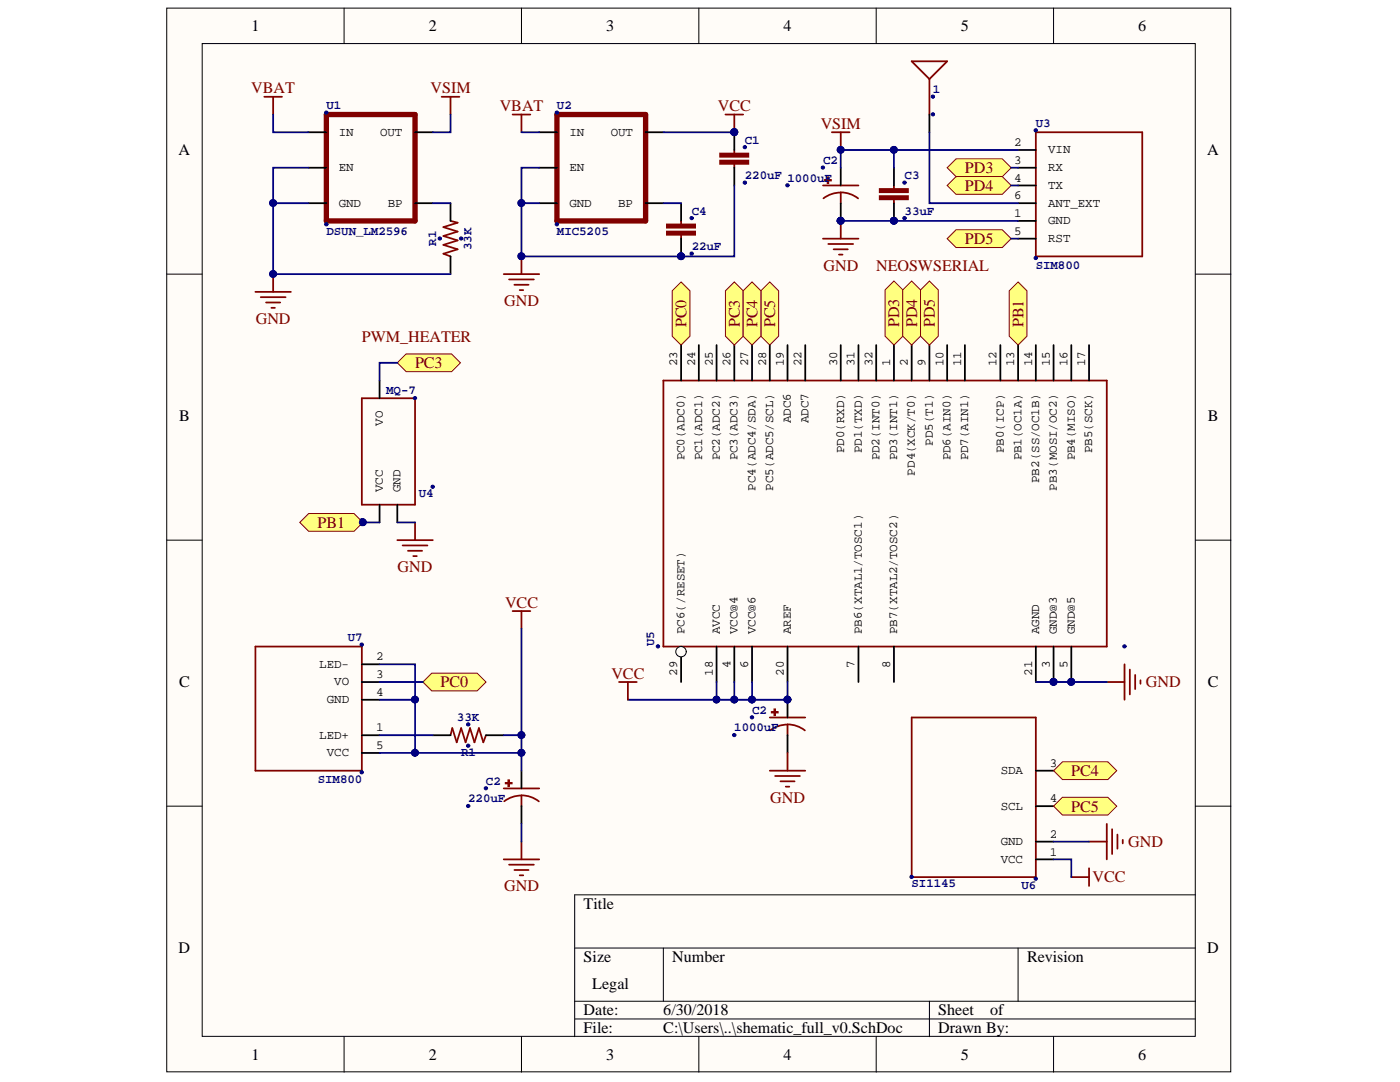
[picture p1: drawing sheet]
<svg xmlns="http://www.w3.org/2000/svg" width="279mm" height="216mm" viewBox="0 0 279 216" stroke-linecap="round" stroke-linejoin="round" font-family="sans-serif">
<g fill="#fffcf8" stroke="#000" stroke-width=".2">
<path d="M33.3 1.6h212.3v212.3h-212.3z"/>
<path d="M40.4 8.7h198.1v198.1h-198.1z"/>
</g>
<g fill="none" stroke="#000" stroke-width=".2">
<path d="M68.7 1.6v7.1M104.1 1.6v7.1M139.5 1.6v7.1M174.9 1.6v7.1M210.3 1.6v7.1M33.3 54.7h7.1M238.6 54.7h7.1M33.3 107.8h7.1M238.6 107.8h7.1M33.3 160.9h7.1M238.6 160.9h7.1M238.6 178.6h-123.9v28.3"/>
<path d="M114.7 189.2h123.9M114.7 199.8h123.9M132.4 189.2v10.6M185.5 199.8v7.1M203.2 189.2v10.6M68.7 206.9v7M104.1 206.9v7M114.7 203.3h123.9M139.5 206.9v7M174.9 206.9v7M210.3 206.9v7"/>
</g>
<path d="M132.4 75.9h88.5v53.1h-88.5z" fill="none" stroke="#800000" stroke-width=".35"/>
<g fill="none" stroke="#000" stroke-width=".35">
<path d="M135.9 68.9v7M139.5 68.9v7M143 68.9v7M146.5 68.9v7M150.1 68.9v7M153.6 68.9v7M157.2 68.9v7M160.7 68.9v7M167.8 68.9v7M171.3 68.9v7M174.9 68.9v7M178.4 68.9v7"/>
<path d="M181.9 68.9v7M185.5 68.9v7M189 68.9v7M192.6 68.9v7M199.6 68.9v7M203.2 68.9v7M206.7 68.9v7M210.3 68.9v7M213.8 68.9v7M217.3 68.9v7M135.9 129v7.1M143 129v7.1"/>
<path d="M146.5 129v7.1M150.1 129v7.1M157.2 129v7.1M171.3 129v7.1M178.4 129v7.1M206.7 129v7.1M210.3 129v7.1M213.8 129v7.1"/>
</g>
<g fill="#000080" stroke="#000080" stroke-width=".2">
<circle cx="210.3" cy="136" r=".68"/>
<circle cx="213.8" cy="136" r=".68"/>
</g>
<circle cx="135.9" cy="130" r="1.04" fill="#fffcf8" stroke="#000" stroke-width=".2"/>
<g fill="#000080" stroke="#000080" stroke-width=".2">
<circle cx="131.3" cy="129" r=".33"/>
<circle cx="224.4" cy="129" r=".33"/>
<circle cx="210.3" cy="136" r=".68"/>
<circle cx="213.8" cy="136" r=".68"/>
<circle cx="86.4" cy="97.1" r=".33"/>
<circle cx="82.8" cy="79.4" r=".33"/>
<circle cx="65.1" cy="22.5" r=".33"/>
<circle cx="65.1" cy="44.8" r=".33"/>
<circle cx="206.7" cy="26" r=".33"/>
<circle cx="206.7" cy="51.5" r=".33"/>
<circle cx="206.7" cy="175.3" r=".33"/>
<circle cx="181.9" cy="175" r=".33"/>
<circle cx="72.2" cy="128.6" r=".33"/>
<circle cx="72.2" cy="154.1" r=".33"/>
<circle cx="54.5" cy="54.7" r=".68"/>
<circle cx="87.8" cy="47.6" r=".33"/>
<circle cx="92" cy="47.6" r=".33"/>
<circle cx="178.4" cy="44" r=".68"/>
<circle cx="180.5" cy="36.4" r=".33"/>
<circle cx="180.5" cy="43.5" r=".33"/>
<circle cx="167.8" cy="44" r=".68"/>
<circle cx="164.2" cy="33.4" r=".33"/>
<circle cx="157.2" cy="37" r=".33"/>
</g>
<g fill="none" stroke="#800000" stroke-width=".35">
<path d="M52.7 19.3h3.6M54.5 19.3v3.6M88.1 19.3h3.6M89.9 19.3v3.6M164.2 37h7.1M164.3 39.6l1.7-.9 1.8-.3v2.1M167.8 38.4l1.8 .3 1.7 .9M178.4 37v.7M178.4 39.8v.7M206.7 26.4h21.3v24.8h-21.3zM51 58.2h7.1M52 59.3h5"/>
<path d="M54.5 54.7v3.5M89.9 44.1l1.4 .3-2.8 .9 2.8 .9-2.8 .9 2.8 .9-2.8 .9 2.8 .8-2.8 .9 1.4 .6M164.2 47.6h7.1M165.3 48.7h5M166.4 49.7h2.8M167.4 50.8h.7M167.8 44.1v3.5M53.1 60.4h2.8M54.2 61.4h.7M72.2 79.5h10.6v21.2h-10.6zM51 129h21.2v24.8h-21.2zM181.9 143.2h24.8v31.8h-24.8z"/>
</g>
<g fill="none" stroke="#000" stroke-width=".35">
<path d="M61.6 26.4h3.5M61.6 33.5h3.5M82.8 26.4h3.6M167.8 33.5v3.5M178.4 33.5v3.5M203.2 33.5h3.5M203.2 29.9h3.5M203.2 37h3.5M61.6 40.5h3.5M82.8 40.5h3.6M89.9 40.5v3.6M89.9 51.2v3.5"/>
<path d="M167.8 40.5v3.6M178.4 40.5v3.6M203.2 40.5h3.5M203.2 44.1h3.5M203.2 47.6h3.5M75.8 75.9v3.6M75.8 100.7v3.5M79.3 100.7v3.5M72.2 132.6h3.6M72.2 136.1h3.6M72.2 139.6h3.6M72.2 146.7h3.6"/>
<path d="M72.2 150.2h3.6M206.7 153.8h3.6M206.7 160.9h3.6M206.7 167.9h3.6M206.7 171.5h3.6"/>
</g>
<path d="M65.1 22.9h17.7v21.2h-17.7z" fill="none" stroke="#800000" stroke-width="1.1"/>
<g fill="#800000" stroke="#800000" stroke-width=".35">
<path d="M175.6 39.1h5.6v.7h-5.6z"/>
<path d="M175.6 37.7h5.6v.7h-5.6z"/>
<path d="M164.6 35.9h1.2v.1h-1.2z"/>
<path d="M165.2 35.4h.1v1.1h-.1z"/>
</g>
<g fill="#ffff80" stroke="#800000" stroke-width=".2">
<path d="M189 33.5l1.8-1.8h9.2l1.8 1.8-1.8 1.7h-9.2z" fill-rule="evenodd"/>
<path d="M189 37l1.8-1.8h9.2l1.8 1.8-1.8 1.8h-9.2z" fill-rule="evenodd"/>
<path d="M189 47.6l1.8-1.7h9.2l1.8 1.7-1.8 1.8h-9.2z" fill-rule="evenodd"/>
</g>
<g fill="none" stroke="#800000" stroke-width=".35">
<path d="M102.3 22.9h3.5M104.1 22.9v3.5M144.8 22.9h3.5M146.5 22.9v3.5M146.5 29.9v.7M146.5 32.8v.7M166 26.4h3.6M167.8 26.4v3.5M100.5 54.7h7.1M101.6 55.8h4.9M102.7 56.8h2.8M103.7 57.9h.7"/>
<path d="M104.1 51.2v3.5M135.9 44.1v.7M135.9 46.9v.7M79.3 107.8h7.1M80.4 108.8h4.9M81.4 109.9h2.8M82.5 111h.7M82.8 104.2v3.6"/>
</g>
<g fill="#000080" stroke="#000080" stroke-width=".2">
<circle cx="167.8" cy="29.9" r=".68"/>
<circle cx="111.1" cy="22.5" r=".33"/>
<circle cx="111.1" cy="44.8" r=".33"/>
<circle cx="104.1" cy="51.1" r=".68"/>
<circle cx="146.5" cy="26.3" r=".68"/>
<circle cx="135.9" cy="51.1" r=".68"/>
<circle cx="138" cy="43.5" r=".33"/>
<circle cx="138" cy="50.6" r=".33"/>
<circle cx="148.7" cy="29.4" r=".33"/>
<circle cx="148.7" cy="36.4" r=".33"/>
<circle cx="54.5" cy="40.5" r=".68"/>
<circle cx="54.5" cy="54.7" r=".68"/>
<circle cx="178.4" cy="29.9" r=".68"/>
<circle cx="167.8" cy="44" r=".68"/>
<circle cx="178.4" cy="44" r=".68"/>
<circle cx="104.1" cy="40.5" r=".68"/>
</g>
<path d="M111.1 22.9h17.7v21.2h-17.7z" fill="none" stroke="#800000" stroke-width="1.1"/>
<path d="M107.6 26.4h3.5M107.6 33.5h3.5M128.8 26.4h3.6M146.5 26.4v3.5M146.5 33.5v3.5M107.6 40.5h3.5M128.8 40.5h3.6M135.9 40.5v3.6M135.9 47.6v3.6" fill="none" stroke="#000" stroke-width=".35"/>
<g fill="#800000" stroke="#800000" stroke-width=".35">
<path d="M133.1 46.2h5.6v.6h-5.6z"/>
<path d="M133.1 44.8h5.6v.6h-5.6z"/>
<path d="M143.7 32.1h5.6v.6h-5.6z"/>
<path d="M143.7 30.6h5.6v.7h-5.6z"/>
</g>
<g fill="none" stroke="#000080" stroke-width=".35">
<path d="M54.5 22.9v3.5h7.1M61.6 33.5h-7.1v21.2h35.4M89.9 22.9v3.5h-3.5M104.1 26.4h3.5M107.6 33.5h-3.5v17.7h42.4v-14.2M132.4 26.4h14.1M178.4 29.9v3.6M203.2 29.9h-35.4v3.6M54.5 40.5h7.1M86.4 40.5h3.5M104.1 40.5h3.5M132.4 40.5h3.5"/>
<path d="M167.8 44.1h35.4"/>
</g>
<g fill="#ffff80" stroke="#800000" stroke-width=".2">
<path d="M176.6 57.8l1.8-1.7 1.8 1.7v9.3l-1.8 1.8-1.8-1.8z" fill-rule="evenodd"/>
<path d="M180.2 57.8l1.7-1.7 1.8 1.7v9.3l-1.8 1.8-1.7-1.8z" fill-rule="evenodd"/>
<path d="M183.7 57.8l1.8-1.7 1.8 1.7v9.3l-1.8 1.8-1.8-1.8z" fill-rule="evenodd"/>
</g>
<path d="M181.9 12.2h7.1l-3.5 3.6zM185.5 15.8v7.1M153.6 143.2h7.1M153.6 153.8h7.1M153.7 145.7l1.6-.8 1.9-.3v2.1M154.7 154.8h4.9M155.7 155.9h2.9M156.8 157h.7M157.2 144.5l1.8 .4 1.6 .8M157.2 150.2v3.6" fill="none" stroke="#800000" stroke-width=".35"/>
<path d="M185.5 22.9v3.5M157.2 139.6v3.6M157.2 146.7v3.5" fill="none" stroke="#000" stroke-width=".35"/>
<g fill="#000080" stroke="#000080" stroke-width=".2">
<circle cx="186.2" cy="19.3" r=".33"/>
<circle cx="186.2" cy="22.8" r=".33"/>
<circle cx="157.2" cy="139.6" r=".68"/>
<circle cx="150.1" cy="143.1" r=".33"/>
<circle cx="146.5" cy="146.7" r=".33"/>
<circle cx="72.4" cy="104.2" r=".68"/>
<circle cx="72.2" cy="104.2" r=".68"/>
</g>
<path d="M185.5 26.4v14.1h17.7M72.2 104.2h3.6M79.3 104.2h3.5" fill="none" stroke="#000080" stroke-width=".35"/>
<g fill="#800000" stroke="#800000" stroke-width=".35">
<path d="M154 142.1h1.2v.1h-1.2z"/>
<path d="M154.5 141.5h.2v1.2h-.2z"/>
</g>
<path d="M79.3 72.4l1.8-1.8h9l1.8 1.8-1.8 1.8h-9z" fill-rule="evenodd" fill="#ffff80" stroke="#800000" stroke-width=".2"/>
<path d="M79.3 72.4h-3.5v3.5" fill="none" stroke="#000080" stroke-width=".35"/>
<path d="M144.8 58l1.7-1.7 1.8 1.7v9.1l-1.8 1.8-1.7-1.8z" fill-rule="evenodd" fill="#ffff80" stroke="#800000" stroke-width=".2"/>
<path d="M143 136.1v3.5M146.5 136.1v3.5M150.1 136.1v3.5M157.2 136.1v3.5h-31.9M206.7 136.1h14.2M210.3 171.5h3.5v3.5M210.3 167.9h7" fill="none" stroke="#000080" stroke-width=".35"/>
<g fill="#000080" stroke="#000080" stroke-width=".2">
<circle cx="157.2" cy="139.6" r=".68"/>
<circle cx="150.1" cy="139.6" r=".68"/>
<circle cx="146.5" cy="139.6" r=".68"/>
<circle cx="143" cy="139.6" r=".68"/>
<circle cx="210.3" cy="136" r=".68"/>
<circle cx="213.8" cy="136" r=".68"/>
</g>
<g fill="none" stroke="#800000" stroke-width=".35">
<path d="M123.5 136.1h3.6M125.3 136.1v3.5M220.9 136.1h3.5M224.4 132.6v7M225.5 133.6v5M226.5 134.7v2.8M227.6 135.7v.7M213.8 175h3.5M217.3 167.9h3.6M217.3 173.2v3.6M220.9 164.4v7.1M221.9 165.5v4.9"/>
<path d="M223 166.5v2.9M224.1 167.6v.7"/>
</g>
<g fill="#ffff80" stroke="#800000" stroke-width=".2">
<path d="M201.4 58l1.8-1.7 1.8 1.7v9.1l-1.8 1.8-1.8-1.8z" fill-rule="evenodd"/>
<path d="M59.8 104.2l1.8-1.7h9.1l1.7 1.7-1.7 1.8h-9.1z" fill-rule="evenodd"/>
</g>
<circle cx="72.4" cy="104.2" r=".68" fill="#000080" stroke="#000080" stroke-width=".2"/>
<g fill="#ffff80" stroke="#800000" stroke-width=".2">
<path d="M151.9 58l1.7-1.7 1.8 1.7v9.1l-1.8 1.8-1.7-1.8z" fill-rule="evenodd"/>
<path d="M210.3 160.9l1.7-1.8h9.1l1.8 1.8-1.8 1.7h-9.1z" fill-rule="evenodd"/>
<path d="M210.3 153.8l1.7-1.8h9.1l1.8 1.8-1.8 1.8h-9.1z" fill-rule="evenodd"/>
<path d="M148.3 58l1.8-1.7 1.8 1.7v9.1l-1.8 1.8-1.8-1.8z" fill-rule="evenodd"/>
</g>
<path d="M75.8 139.6h7" fill="none" stroke="#000080" stroke-width=".35"/>
<g fill="#000080" stroke="#000080" stroke-width=".2">
<circle cx="82.8" cy="139.6" r=".68"/>
<circle cx="93.4" cy="148.8" r=".33"/>
<circle cx="93.4" cy="144.5" r=".33"/>
<circle cx="97" cy="157.3" r=".33"/>
<circle cx="93.4" cy="160.8" r=".33"/>
</g>
<path d="M102.3 121.9h3.5M104.1 121.9v3.6M89.9 146.7l.4-1.4 .8 2.8 .9-2.8 .9 2.8 .9-2.8 .9 2.8 .9-2.8 .9 2.8 .5-1.4M100.5 157.3h7.1M100.6 159.9l1.7-.9 1.8-.3v2.2M104.1 158.7l1.8 .3 1.6 .9M100.5 171.5h7.1M101.6 172.5h4.9M102.7 173.6h2.8M103.7 174.7h.7M104.1 167.9v3.6" fill="none" stroke="#800000" stroke-width=".35"/>
<path d="M86.4 146.7h3.5M97 146.7h3.5M104.1 153.8v3.5M104.1 160.9v3.5" fill="none" stroke="#000" stroke-width=".35"/>
<g fill="#800000" stroke="#800000" stroke-width=".35">
<path d="M100.9 156.2h1.2v.1h-1.2z"/>
<path d="M101.4 155.7h.2v1.2h-.2z"/>
</g>
<g fill="#ffff80" stroke="#800000" stroke-width=".2">
<path d="M134.2 58l1.7-1.7 1.8 1.7v9.1l-1.8 1.8-1.7-1.8z" fill-rule="evenodd"/>
<path d="M84.4 136.1l1.8-1.8h9l1.8 1.8-1.8 1.8h-9z" fill-rule="evenodd"/>
</g>
<path d="M201.8 37h1.4M201.8 33.5h1.4M201.8 47.6h1.4M75.8 132.6h7v17.6M75.8 136.1h8.6M104.1 125.5v21.2h-3.6M75.8 146.7h10.6M104.1 146.7v3.5h-28.3M104.1 150.2v3.6M104.1 164.4v3.5" fill="none" stroke="#000080" stroke-width=".35"/>
<g fill="#000080" stroke="#000080" stroke-width=".2">
<circle cx="104.1" cy="146.7" r=".68"/>
<circle cx="82.8" cy="150.2" r=".68"/>
<circle cx="104.1" cy="150.2" r=".68"/>
<circle cx="82.8" cy="139.6" r=".68"/>
</g>
<g font-size="3.2">
<text x="50.2" y="6.2">1</text>
<text x="85.6" y="6.2">2</text>
<text x="121" y="6.2">3</text>
<text x="156.3" y="6.2">4</text>
<text x="191.8" y="6.2">5</text>
<text x="227.2" y="6.2">6</text>
<text x="35.6" y="31">A</text>
<text x="240.9" y="31">A</text>
<text x="35.8" y="84.1">B</text>
<text x="241.1" y="84.1">B</text>
<text x="35.8" y="137.1">C</text>
<text x="241.1" y="137.1">C</text>
<text x="116.5" y="181.4">Title</text>
<text x="35.6" y="190.2">D</text>
<text x="240.9" y="190.2">D</text>
<text x="116.5" y="192">Size</text>
<text x="118.2" y="197.3">Legal</text>
<text x="134.2" y="192">Number</text>
<text x="205" y="192">Revision</text>
<text x="116.5" y="202.6">Date:</text>
<text x="132.4" y="202.6">6/30/2018</text>
<text x="187.3" y="202.6">Sheet</text>
<text x="197.6" y="202.6">of</text>
<text x="116.5" y="206.2">File:</text>
<text x="132.4" y="206.2">C:\Users\..\shematic_full_v0.SchDoc</text>
<text x="187.3" y="206.2">Drawn By:</text>
<text x="50.2" y="211.5">1</text>
<text x="85.6" y="211.5">2</text>
<text x="121" y="211.5">3</text>
<text x="156.3" y="211.5">4</text>
<text x="191.8" y="211.5">5</text>
<text x="227.2" y="211.5">6</text>
</g>
<g font-size="3.2" fill="#800000">
<text x="50.1" y="18.6">VBAT</text>
<text x="85.9" y="18.6">VSIM</text>
<text x="99.7" y="22.2">VBAT</text>
<text x="143.2" y="22.2">VCC</text>
<text x="163.8" y="25.7">VSIM</text>
<text x="192.6" y="34.5">PD3</text>
<text x="192.6" y="38.1">PD4</text>
<text x="192.6" y="48.7">PD5</text>
<text x="164.3" y="54">GND</text>
<text x="174.9" y="54">NEOSWSERIAL</text>
<text x="51" y="64.6">GND</text>
<text x="100.6" y="61.1">GND</text>
<text x="137" y="65.3" transform="rotate(-90 137 65.3)">PC0</text>
<text x="147.6" y="65.3" transform="rotate(-90 147.6 65.3)">PC3</text>
<text x="151.1" y="65.3" transform="rotate(-90 151.1 65.3)">PC4</text>
<text x="154.7" y="65.3" transform="rotate(-90 154.7 65.3)">PC5</text>
<text x="179.5" y="65.3" transform="rotate(-90 179.5 65.3)">PD3</text>
<text x="183" y="65.3" transform="rotate(-90 183 65.3)">PD4</text>
<text x="186.6" y="65.3" transform="rotate(-90 186.6 65.3)">PD5</text>
<text x="204.2" y="65.3" transform="rotate(-90 204.2 65.3)">PB1</text>
<text x="72.2" y="68.2">PWM_HEATER</text>
<text x="82.8" y="73.5">PC3</text>
<text x="63.4" y="105.3">PB1</text>
<text x="79.4" y="114.2">GND</text>
<text x="100.8" y="121.3">VCC</text>
<text x="87.9" y="137.1">PC0</text>
<text x="122" y="135.4">VCC</text>
<text x="228.7" y="137.1">GND</text>
<text x="213.8" y="154.9">PC4</text>
<text x="153.7" y="160.2">GND</text>
<text x="213.8" y="162">PC5</text>
<text x="225.1" y="169">GND</text>
<text x="100.6" y="177.8">GND</text>
<text x="218" y="176.1">VCC</text>
</g>
<g font-size="2.5" fill="#000080">
<text x="65.2" y="21.7">U1</text>
<text x="111.2" y="21.7">U2</text>
<text x="186.2" y="18.6">1</text>
<text x="148.7" y="28.7">C1</text>
<text x="206.7" y="25.3">U3</text>
<text x="148.7" y="35.7">220uF 1000uF</text>
<text x="164.3" y="32.7">C2</text>
<text x="180.5" y="35.7">C3</text>
<text x="65.2" y="46.9">DSUN_LM2596</text>
<text x="111.2" y="46.9">MIC5205</text>
<text x="138" y="42.8">C4</text>
<text x="180.5" y="42.8">33uF</text>
<text x="87.1" y="49" transform="rotate(-90 87.1 49)">R1</text>
<text x="94.1" y="49.9" transform="rotate(-90 94.1 49.9)">33K</text>
<text x="138" y="49.9">22uF</text>
<text x="206.7" y="53.6">SIM800</text>
<text x="77.1" y="78.7">MQ-7</text>
<text x="83.6" y="99.2">U4</text>
<text x="69.4" y="127.9">U7</text>
<text x="130.6" y="129" transform="rotate(-90 130.6 129)">U5</text>
<text x="91.2" y="143.8">33K</text>
<text x="150.1" y="142.4">C2</text>
<text x="146.5" y="145.9">1000uF</text>
<text x="92" y="150.9">R1</text>
<text x="63.4" y="156.2">SIM800</text>
<text x="93.4" y="160.1">220uF</text>
<text x="97" y="156.6">C2</text>
<text x="181.9" y="177.1">SI1145</text>
<text x="203.9" y="177.5">U6</text>
</g>
<g font-size="2.5">
<text x="67.6" y="27.1">IN</text>
<text x="75.8" y="27.1">OUT</text>
<text x="113.6" y="27.1">IN</text>
<text x="121.9" y="27.1">OUT</text>
<text x="202.4" y="29.2">2</text>
<text x="67.6" y="34.2">EN</text>
<text x="113.6" y="34.2">EN</text>
<text x="202.4" y="32.7">3</text>
<text x="209.2" y="30.6">VIN</text>
<text x="209.2" y="34.2">RX</text>
<text x="67.6" y="41.2">GND</text>
<text x="77.4" y="41.2">BP</text>
<text x="113.6" y="41.2">GND</text>
<text x="123.4" y="41.2">BP</text>
<text x="202.4" y="36.3">4</text>
<text x="202.4" y="39.8">6</text>
<text x="209.2" y="37.7">TX</text>
<text x="209.2" y="41.2">ANT_EXT</text>
<text x="202.4" y="43.3">1</text>
<text x="202.4" y="46.9">5</text>
<text x="209.2" y="44.8">GND</text>
<text x="209.2" y="48.3">RST</text>
<text x="135.2" y="73.1" transform="rotate(-90 135.2 73.1)">23</text>
<text x="138.7" y="73.1" transform="rotate(-90 138.7 73.1)">24</text>
<text x="142.3" y="73.1" transform="rotate(-90 142.3 73.1)">25</text>
<text x="145.8" y="73.1" transform="rotate(-90 145.8 73.1)">26</text>
<text x="149.3" y="73.1" transform="rotate(-90 149.3 73.1)">27</text>
<text x="152.9" y="73.1" transform="rotate(-90 152.9 73.1)">28</text>
<text x="156.4" y="73.1" transform="rotate(-90 156.4 73.1)">19</text>
<text x="159.9" y="73.1" transform="rotate(-90 159.9 73.1)">22</text>
<text x="167" y="73.1" transform="rotate(-90 167 73.1)">30</text>
<text x="170.6" y="73.1" transform="rotate(-90 170.6 73.1)">31</text>
<text x="174.1" y="73.1" transform="rotate(-90 174.1 73.1)">32</text>
<text x="177.7" y="73.1" transform="rotate(-90 177.7 73.1)">1</text>
<text x="181.2" y="73.1" transform="rotate(-90 181.2 73.1)">2</text>
<text x="184.7" y="73.1" transform="rotate(-90 184.7 73.1)">9</text>
<text x="188.3" y="73.1" transform="rotate(-90 188.3 73.1)">10</text>
<text x="191.8" y="73.1" transform="rotate(-90 191.8 73.1)">11</text>
<text x="198.9" y="73.1" transform="rotate(-90 198.9 73.1)">12</text>
<text x="202.4" y="73.1" transform="rotate(-90 202.4 73.1)">13</text>
<text x="206" y="73.1" transform="rotate(-90 206 73.1)">14</text>
<text x="209.5" y="73.1" transform="rotate(-90 209.5 73.1)">15</text>
<text x="213" y="73.1" transform="rotate(-90 213 73.1)">16</text>
<text x="216.6" y="73.1" transform="rotate(-90 216.6 73.1)">17</text>
<text x="76.4" y="85" transform="rotate(-90 76.4 85)">VO</text>
<text x="157.8" y="84.4" transform="rotate(-90 157.8 84.4)">ADC6</text>
<text x="161.4" y="84.4" transform="rotate(-90 161.4 84.4)">ADC7</text>
<text x="186.2" y="88.9" transform="rotate(-90 186.2 88.9)">PD5(T1)</text>
<text x="136.6" y="91.9" transform="rotate(-90 136.6 91.9)">PC0(ADC0)</text>
<text x="140.1" y="91.9" transform="rotate(-90 140.1 91.9)">PC1(ADC1)</text>
<text x="143.7" y="91.9" transform="rotate(-90 143.7 91.9)">PC2(ADC2)</text>
<text x="147.2" y="91.9" transform="rotate(-90 147.2 91.9)">PC3(ADC3)</text>
<text x="168.4" y="90.4" transform="rotate(-90 168.4 90.4)">PD0(RXD)</text>
<text x="172" y="90.4" transform="rotate(-90 172 90.4)">PD1(TXD)</text>
<text x="175.5" y="91.9" transform="rotate(-90 175.5 91.9)">PD2(INT0)</text>
<text x="179.1" y="91.9" transform="rotate(-90 179.1 91.9)">PD3(INT1)</text>
<text x="182.6" y="94.9" transform="rotate(-90 182.6 94.9)">PD4(XCK/T0)</text>
<text x="189.7" y="91.9" transform="rotate(-90 189.7 91.9)">PD6(AIN0)</text>
<text x="193.2" y="91.9" transform="rotate(-90 193.2 91.9)">PD7(AIN1)</text>
<text x="200.3" y="90.4" transform="rotate(-90 200.3 90.4)">PB0(ICP)</text>
<text x="203.9" y="91.9" transform="rotate(-90 203.9 91.9)">PB1(OC1A)</text>
<text x="214.5" y="91.9" transform="rotate(-90 214.5 91.9)">PB4(MISO)</text>
<text x="218" y="90.4" transform="rotate(-90 218 90.4)">PB5(SCK)</text>
<text x="76.4" y="98.2" transform="rotate(-90 76.4 98.2)">VCC</text>
<text x="79.9" y="98.2" transform="rotate(-90 79.9 98.2)">GND</text>
<text x="150.8" y="97.9" transform="rotate(-90 150.8 97.9)">PC4(ADC4/SDA)</text>
<text x="154.3" y="97.9" transform="rotate(-90 154.3 97.9)">PC5(ADC5/SCL)</text>
<text x="207.4" y="96.4" transform="rotate(-90 207.4 96.4)">PB2(SS/OC1B)</text>
<text x="210.9" y="97.9" transform="rotate(-90 210.9 97.9)">PB3(MOSI/OC2)</text>
<text x="75" y="131.8">2</text>
<text x="136.6" y="126.5" transform="rotate(-90 136.6 126.5)">PC6(/RESET)</text>
<text x="143.7" y="126.5" transform="rotate(-90 143.7 126.5)">AVCC</text>
<text x="147.2" y="126.5" transform="rotate(-90 147.2 126.5)">VCC@4</text>
<text x="150.8" y="126.5" transform="rotate(-90 150.8 126.5)">VCC@6</text>
<text x="157.8" y="126.5" transform="rotate(-90 157.8 126.5)">AREF</text>
<text x="172" y="126.5" transform="rotate(-90 172 126.5)">PB6(XTAL1/TOSC1)</text>
<text x="179.1" y="126.5" transform="rotate(-90 179.1 126.5)">PB7(XTAL2/TOSC2)</text>
<text x="207.4" y="126.5" transform="rotate(-90 207.4 126.5)">AGND</text>
<text x="210.9" y="126.5" transform="rotate(-90 210.9 126.5)">GND@3</text>
<text x="214.5" y="126.5" transform="rotate(-90 214.5 126.5)">GND@5</text>
<text x="63.7" y="133.2">LED-</text>
<text x="66.7" y="136.8">VO</text>
<text x="75" y="135.3">3</text>
<text x="135.2" y="134.8" transform="rotate(-90 135.2 134.8)">29</text>
<text x="142.3" y="134.8" transform="rotate(-90 142.3 134.8)">18</text>
<text x="145.8" y="133.3" transform="rotate(-90 145.8 133.3)">4</text>
<text x="149.3" y="133.3" transform="rotate(-90 149.3 133.3)">6</text>
<text x="156.4" y="134.8" transform="rotate(-90 156.4 134.8)">20</text>
<text x="170.6" y="133.3" transform="rotate(-90 170.6 133.3)">7</text>
<text x="177.7" y="133.3" transform="rotate(-90 177.7 133.3)">8</text>
<text x="206" y="134.8" transform="rotate(-90 206 134.8)">21</text>
<text x="209.5" y="133.3" transform="rotate(-90 209.5 133.3)">3</text>
<text x="213" y="133.3" transform="rotate(-90 213 133.3)">5</text>
<text x="65.2" y="140.3">GND</text>
<text x="75" y="138.9">4</text>
<text x="63.7" y="147.4">LED+</text>
<text x="75" y="145.9">1</text>
<text x="75" y="149.5">5</text>
<text x="65.2" y="150.9">VCC</text>
<text x="199.7" y="154.4">SDA</text>
<text x="209.5" y="153">3</text>
<text x="199.7" y="161.5">SCL</text>
<text x="209.5" y="160.1">4</text>
<text x="209.5" y="167.2">2</text>
<text x="199.7" y="168.6">GND</text>
<text x="199.7" y="172.1">VCC</text>
<text x="209.5" y="170.7">1</text>
</g>
</svg>
